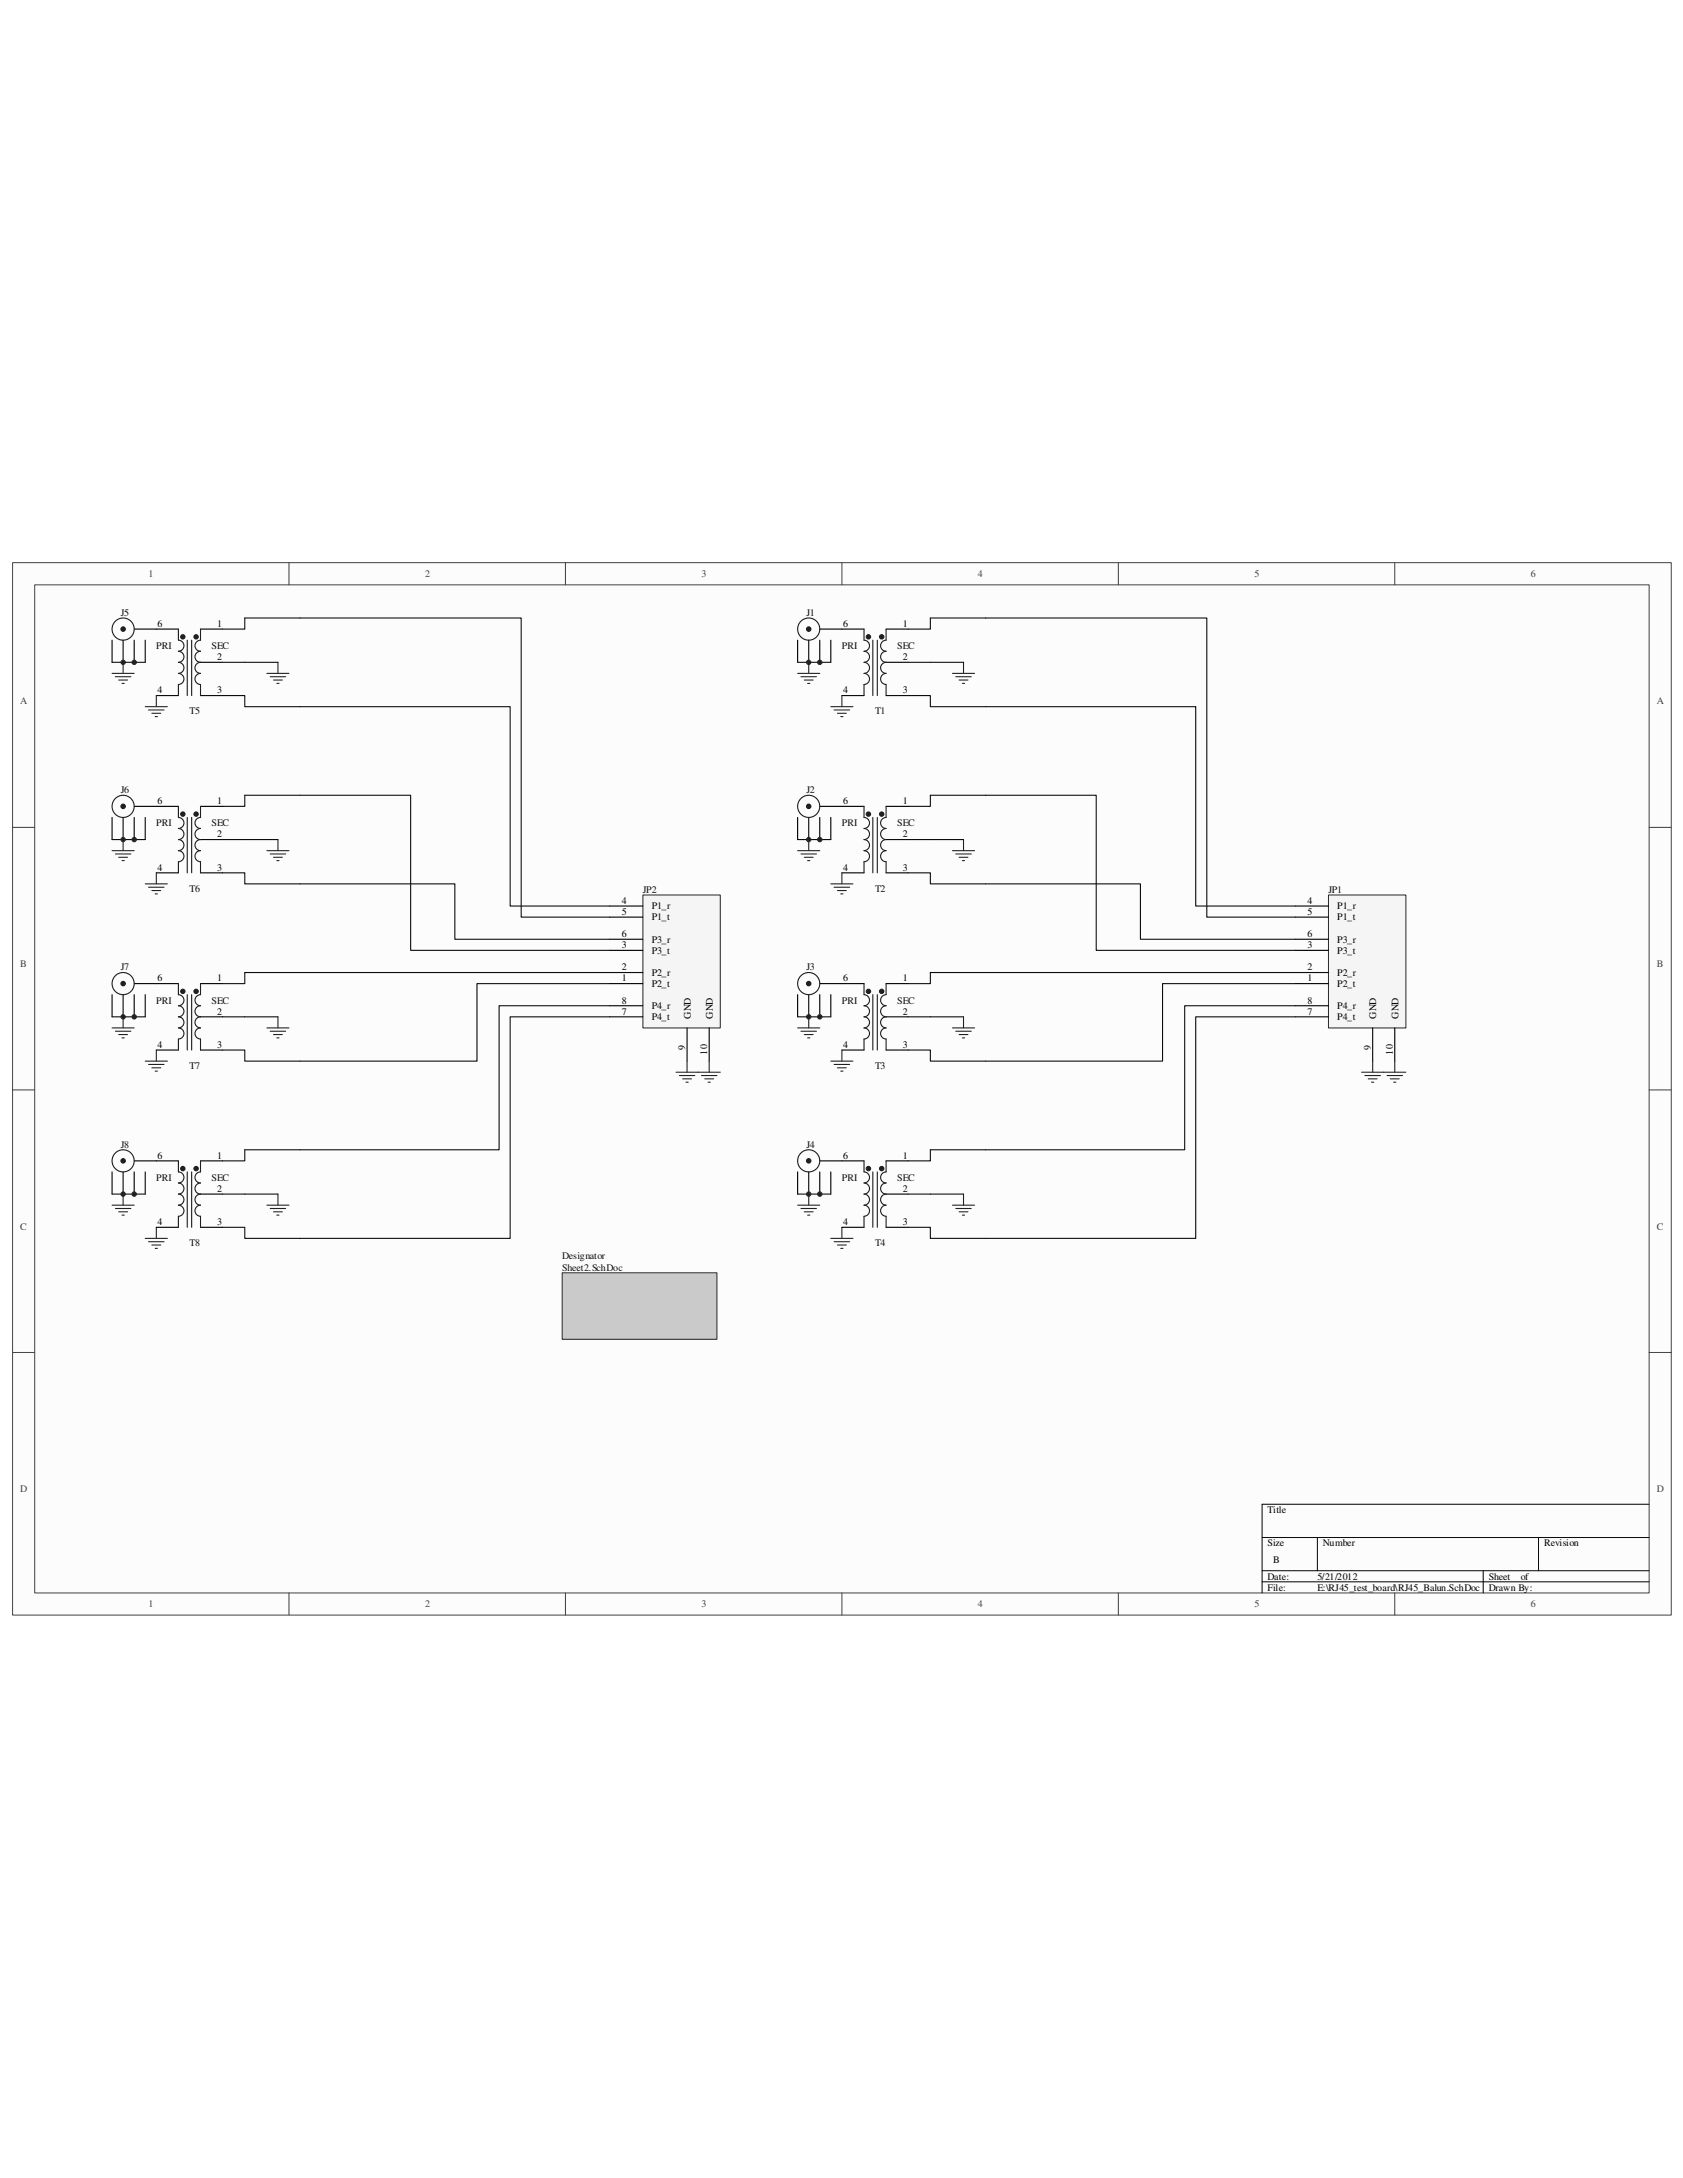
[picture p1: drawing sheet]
<svg xmlns="http://www.w3.org/2000/svg" width="216mm" height="279mm" viewBox="0 0 216 279" stroke-linecap="round" stroke-linejoin="round" font-family="sans-serif">
<path d="M1.6 72.2h212.8v135h-212.8z" fill="#fcfcfc"/>
<path d="M1.6 72.2h212.8v135h-212.8z" fill="none" stroke="#404040" stroke-width=".13"/>
<path d="M4.5 75h207.1v129.3h-207.1z" fill="#fcfcfc"/>
<g fill="none" stroke="#404040" stroke-width=".13">
<path d="M4.5 75h207.1v129.3h-207.1zM37.1 72.2v2.8M72.5 72.2v2.8M108 72.2v2.8M143.5 72.2v2.8M178.9 72.2v2.8M1.6 106.1h2.8M211.5 106.1h2.9M1.6 139.8h2.8M211.5 139.8h2.9M1.6 173.5h2.8M211.5 173.5h2.9"/>
<path d="M37.1 204.3v2.9M72.5 204.3v2.9M108 204.3v2.9M143.5 204.3v2.9M178.9 204.3v2.9"/>
</g>
<path d="M161.9 197.2h49.6M169 197.2v4.3M197.4 197.2v4.3M211.5 193h-49.6v11.3M161.9 201.5h49.6M161.9 202.9h49.6M190.3 201.5v2.8" fill="none" stroke="#000" stroke-width=".13"/>
<path d="M108 80.7h2.8M108 89.2h2.8M113.7 80.7h2.8M113.7 89.2h2.8M113.7 85h2.8" fill="none" stroke="#000" stroke-width=".14"/>
<path d="M110.8 80.7v1.4a.71 .71 0 0 1 .7 .7 .71 .71 0 0 1-.7 .7 .71 .71 0 0 1 .7 .8 .71 .71 0 0 1-.7 .7 .71 .71 0 0 1 .7 .7 .71 .71 0 0 1-.7 .7 .71 .71 0 0 1 .7 .7 .71 .71 0 0 1-.7 .7v1.4M112 82.1v7.1M112.5 82.1v7.1M113.7 80.7v1.4a.71 .71 0 0 0-.7 .7 .71 .71 0 0 0 .7 .7 .71 .71 0 0 0-.7 .8 .71 .71 0 0 0 .7 .7 .71 .71 0 0 0-.7 .7 .71 .71 0 0 0 .7 .7 .71 .71 0 0 0-.7 .7 .71 .71 0 0 0 .7 .7v1.4" fill="none" stroke="#1c1c1c" stroke-width=".14"/>
<circle cx="111.4" cy="81.7" r=".28" fill="#1c1c1c"/>
<circle cx="111.4" cy="81.7" r=".28" fill="none" stroke="#1c1c1c" stroke-width=".13"/>
<circle cx="113.1" cy="81.7" r=".28" fill="#1c1c1c"/>
<circle cx="113.1" cy="81.7" r=".28" fill="none" stroke="#1c1c1c" stroke-width=".13"/>
<path d="M103.7 82.1v2.9M105.2 80.7h2.8" fill="none" stroke="#000" stroke-width=".14"/>
<circle cx="103.7" cy="80.7" r=".28" fill="#1c1c1c"/>
<g fill="none" stroke="#1c1c1c" stroke-width=".14">
<circle cx="103.7" cy="80.7" r=".28"/>
<circle cx="103.7" cy="80.7" r="1.42"/>
</g>
<path d="M102.3 82.1v2.9M105.2 82.1v2.9M106.6 82.1v2.9" fill="none" stroke="#000" stroke-width=".14"/>
<g fill="none" stroke="#262626" stroke-width=".14">
<path d="M102.3 86.4h2.9M102.7 86.8h2M103.2 87.2h1.1M103.6 87.7h.3M103.7 85v1.4M106.6 90.7h2.8M107 91.1h2M107.4 91.5h1.2M107.9 91.9h.2M108 89.2v1.5M122.2 86.4h2.8M122.6 86.8h2"/>
<path d="M123 87.2h1.2M123.5 87.7h.2M123.6 85v1.4"/>
</g>
<path d="M126.4 79.3h-7.1v1.4h-2.8M102.3 85h4.3M116.5 89.2h2.8v1.5h7.1M116.5 85h7.1" fill="none" stroke="#0e0e0e" stroke-width=".14"/>
<path d="M170.4 114.8h10v17.1h-10z" fill="#f5f5f5"/>
<path d="M170.4 114.8h10v17.1h-10z" fill="none" stroke="#262626" stroke-width=".13"/>
<path d="M103.7 104.9v2.8M105.2 103.4h2.8M166.2 117.7h4.2M166.2 116.2h4.2M166.2 126.2h4.2M166.2 124.8h4.2M166.2 121.9h4.2M166.2 120.5h4.2M166.2 130.4h4.2M166.2 129h4.2M176.1 131.9v4.2M178.9 131.9v4.2" fill="none" stroke="#000" stroke-width=".14"/>
<circle cx="103.7" cy="103.4" r=".28" fill="#1c1c1c"/>
<g fill="none" stroke="#1c1c1c" stroke-width=".14">
<circle cx="103.7" cy="103.4" r="1.42"/>
<circle cx="103.7" cy="103.4" r=".28"/>
</g>
<path d="M102.3 104.9v2.8M105.2 104.9v2.8M106.6 104.9v2.8M103.7 127.6v2.8M105.2 126.2h2.8" fill="none" stroke="#000" stroke-width=".14"/>
<g fill="none" stroke="#262626" stroke-width=".14">
<path d="M102.3 109.1h2.9M102.7 109.6h2M103.2 110h1.1M103.6 110.4h.3M103.7 107.7v1.4M106.6 113.4h2.8M107 113.8h2M107.4 114.2h1.2M107.9 114.7h.2M108 112v1.4M122.2 109.1h2.8M122.6 109.6h2"/>
<path d="M123 110h1.2M123.5 110.4h.2M123.6 107.7v1.4"/>
</g>
<path d="M102.3 107.7h4.3M116.5 112h2.8v1.4h7.1M116.5 107.7h7.1M126.4 102h-7.1v1.4h-2.8" fill="none" stroke="#0e0e0e" stroke-width=".14"/>
<circle cx="103.7" cy="126.2" r=".28" fill="#1c1c1c"/>
<g fill="none" stroke="#1c1c1c" stroke-width=".14">
<circle cx="103.7" cy="126.2" r="1.42"/>
<circle cx="103.7" cy="126.2" r=".28"/>
</g>
<path d="M102.3 127.6v2.8M105.2 127.6v2.8M106.6 127.6v2.8M103.7 150.3v2.9M105.2 148.9h2.8" fill="none" stroke="#000" stroke-width=".14"/>
<g fill="none" stroke="#262626" stroke-width=".14">
<path d="M102.3 131.9h2.9M102.7 132.3h2M103.2 132.7h1.1M103.6 133.1h.3M103.7 130.4v1.5M106.6 136.1h2.8M107 136.6h2M107.4 137h1.2M107.9 137.4h.2M108 134.7v1.4M122.2 131.9h2.8M122.6 132.3h2"/>
<path d="M123 132.7h1.2M123.5 133.1h.2M123.6 130.4v1.5"/>
</g>
<path d="M102.3 130.4h4.3M116.5 134.7h2.8v1.4h7.1M116.5 130.4h7.1M126.4 124.8h-7.1v1.4h-2.8" fill="none" stroke="#0e0e0e" stroke-width=".14"/>
<circle cx="103.7" cy="148.9" r=".28" fill="#1c1c1c"/>
<g fill="none" stroke="#1c1c1c" stroke-width=".14">
<path d="M110.8 103.4v1.5a.71 .71 0 0 1 .7 .7 .71 .71 0 0 1-.7 .7 .71 .71 0 0 1 .7 .7 .71 .71 0 0 1-.7 .7 .71 .71 0 0 1 .7 .7 .71 .71 0 0 1-.7 .7 .71 .71 0 0 1 .7 .7 .71 .71 0 0 1-.7 .7v1.5M112 104.9v7.1M112.5 104.9v7.1M113.7 103.4v1.5a.71 .71 0 0 0-.7 .7 .71 .71 0 0 0 .7 .7 .71 .71 0 0 0-.7 .7 .71 .71 0 0 0 .7 .7 .71 .71 0 0 0-.7 .7 .71 .71 0 0 0 .7 .7 .71 .71 0 0 0-.7 .7 .71 .71 0 0 0 .7 .7v1.5"/>
<circle cx="103.7" cy="148.9" r="1.42"/>
<circle cx="103.7" cy="148.9" r=".28"/>
</g>
<path d="M108 103.4h2.8M108 112h2.8M113.7 103.4h2.8M113.7 112h2.8M113.7 107.7h2.8M102.3 150.3v2.9M105.2 150.3v2.9M106.6 150.3v2.9" fill="none" stroke="#000" stroke-width=".14"/>
<g fill="none" stroke="#262626" stroke-width=".14">
<path d="M174.7 137.5h5.6M175.1 138h2M175.5 138.4h1.2M175.9 138.8h.3M176.1 136.1v1.4M177.9 138h2M178.4 138.4h1.1M178.8 138.8h.3M178.9 136.1v1.4M102.3 154.6h2.9M102.7 155h2M103.2 155.5h1.1"/>
<path d="M103.6 155.9h.3M103.7 153.2v1.4M106.6 158.9h2.8M107 159.3h2M107.4 159.7h1.2M108 157.4v1.5M122.2 154.6h2.8M122.6 155h2M123 155.5h1.2M123.5 155.9h.2M123.6 153.2v1.4M107.9 160.1h.2"/>
</g>
<path d="M126.4 79.3h28.4v38.4h11.4M126.4 124.8h39.8M166.2 129h-14.2v18.5h-32.7v1.4h-2.8M166.2 130.4h-12.8v28.5h-34.1v-1.5h-2.8M166.2 126.2h-17.1v9.9h-22.7M102.3 153.2h4.3M116.5 153.2h7.1" fill="none" stroke="#0e0e0e" stroke-width=".14"/>
<circle cx="111.4" cy="104.4" r=".28" fill="#1c1c1c"/>
<circle cx="111.4" cy="104.4" r=".28" fill="none" stroke="#1c1c1c" stroke-width=".13"/>
<circle cx="113.1" cy="104.4" r=".28" fill="#1c1c1c"/>
<circle cx="113.1" cy="104.4" r=".28" fill="none" stroke="#1c1c1c" stroke-width=".13"/>
<path d="M108 126.2h2.8M108 134.7h2.8M113.7 126.2h2.8M113.7 134.7h2.8M113.7 130.4h2.8" fill="none" stroke="#000" stroke-width=".14"/>
<path d="M110.8 126.2v1.4a.71 .71 0 0 1 .7 .7 .71 .71 0 0 1-.7 .7 .71 .71 0 0 1 .7 .7 .71 .71 0 0 1-.7 .7 .71 .71 0 0 1 .7 .8 .71 .71 0 0 1-.7 .7 .71 .71 0 0 1 .7 .7 .71 .71 0 0 1-.7 .7v1.4M112 127.6v7.1M112.5 127.6v7.1M113.7 126.2v1.4a.71 .71 0 0 0-.7 .7 .71 .71 0 0 0 .7 .7 .71 .71 0 0 0-.7 .7 .71 .71 0 0 0 .7 .7 .71 .71 0 0 0-.7 .8 .71 .71 0 0 0 .7 .7 .71 .71 0 0 0-.7 .7 .71 .71 0 0 0 .7 .7v1.4" fill="none" stroke="#1c1c1c" stroke-width=".14"/>
<circle cx="111.4" cy="127.2" r=".28" fill="#1c1c1c"/>
<circle cx="111.4" cy="127.2" r=".28" fill="none" stroke="#1c1c1c" stroke-width=".13"/>
<circle cx="113.1" cy="127.2" r=".28" fill="#1c1c1c"/>
<circle cx="113.1" cy="127.2" r=".28" fill="none" stroke="#1c1c1c" stroke-width=".13"/>
<path d="M108 148.9h2.8M108 157.4h2.8M113.7 148.9h2.8M113.7 157.4h2.8M113.7 153.2h2.8" fill="none" stroke="#000" stroke-width=".14"/>
<path d="M110.8 148.9v1.4a.71 .71 0 0 1 .7 .7 .71 .71 0 0 1-.7 .8 .71 .71 0 0 1 .7 .7 .71 .71 0 0 1-.7 .7 .71 .71 0 0 1 .7 .7 .71 .71 0 0 1-.7 .7 .71 .71 0 0 1 .7 .7 .71 .71 0 0 1-.7 .7v1.4M112 150.3v7.1M112.5 150.3v7.1M113.7 148.9v1.4a.71 .71 0 0 0-.7 .7 .71 .71 0 0 0 .7 .8 .71 .71 0 0 0-.7 .7 .71 .71 0 0 0 .7 .7 .71 .71 0 0 0-.7 .7 .71 .71 0 0 0 .7 .7 .71 .71 0 0 0-.7 .7 .71 .71 0 0 0 .7 .7v1.4" fill="none" stroke="#1c1c1c" stroke-width=".14"/>
<circle cx="111.4" cy="149.9" r=".29" fill="#1c1c1c"/>
<circle cx="111.4" cy="149.9" r=".29" fill="none" stroke="#1c1c1c" stroke-width=".13"/>
<circle cx="113.1" cy="149.9" r=".29" fill="#1c1c1c"/>
<circle cx="113.1" cy="149.9" r=".29" fill="none" stroke="#1c1c1c" stroke-width=".13"/>
<circle cx="103.7" cy="85" r=".28" fill="#262626"/>
<circle cx="103.7" cy="85" r=".28" fill="none" stroke="#262626" stroke-width=".13"/>
<circle cx="105.2" cy="85" r=".28" fill="#262626"/>
<circle cx="105.2" cy="85" r=".28" fill="none" stroke="#262626" stroke-width=".13"/>
<circle cx="103.7" cy="107.7" r=".28" fill="#262626"/>
<circle cx="103.7" cy="107.7" r=".28" fill="none" stroke="#262626" stroke-width=".13"/>
<circle cx="105.2" cy="107.7" r=".29" fill="#262626"/>
<circle cx="105.2" cy="107.7" r=".29" fill="none" stroke="#262626" stroke-width=".13"/>
<circle cx="103.7" cy="130.4" r=".28" fill="#262626"/>
<circle cx="103.7" cy="130.4" r=".28" fill="none" stroke="#262626" stroke-width=".13"/>
<circle cx="105.2" cy="130.4" r=".29" fill="#262626"/>
<circle cx="105.2" cy="130.4" r=".29" fill="none" stroke="#262626" stroke-width=".13"/>
<circle cx="103.7" cy="153.2" r=".28" fill="#262626"/>
<circle cx="103.7" cy="153.2" r=".28" fill="none" stroke="#262626" stroke-width=".13"/>
<circle cx="105.2" cy="153.2" r=".29" fill="#262626"/>
<circle cx="105.2" cy="153.2" r=".29" fill="none" stroke="#262626" stroke-width=".13"/>
<path d="M20.1 80.7h2.8M20.1 89.2h2.8M25.7 80.7h2.9M25.7 89.2h2.9M25.7 85h2.9" fill="none" stroke="#000" stroke-width=".14"/>
<path d="M22.9 80.7v1.4a.71 .71 0 0 1 .7 .7 .71 .71 0 0 1-.7 .7 .71 .71 0 0 1 .7 .8 .71 .71 0 0 1-.7 .7 .71 .71 0 0 1 .7 .7 .71 .71 0 0 1-.7 .7 .71 .71 0 0 1 .7 .7 .71 .71 0 0 1-.7 .7v1.4M24 82.1v7.1M24.6 82.1v7.1M25.7 80.7v1.4a.71 .71 0 0 0-.7 .7 .71 .71 0 0 0 .7 .7 .71 .71 0 0 0-.7 .8 .71 .71 0 0 0 .7 .7 .71 .71 0 0 0-.7 .7 .71 .71 0 0 0 .7 .7 .71 .71 0 0 0-.7 .7 .71 .71 0 0 0 .7 .7v1.4" fill="none" stroke="#1c1c1c" stroke-width=".14"/>
<circle cx="23.5" cy="81.7" r=".28" fill="#1c1c1c"/>
<circle cx="23.5" cy="81.7" r=".28" fill="none" stroke="#1c1c1c" stroke-width=".13"/>
<circle cx="25.2" cy="81.7" r=".28" fill="#1c1c1c"/>
<circle cx="25.2" cy="81.7" r=".28" fill="none" stroke="#1c1c1c" stroke-width=".13"/>
<path d="M15.8 82.1v2.9M17.2 80.7h2.9" fill="none" stroke="#000" stroke-width=".14"/>
<circle cx="15.8" cy="80.7" r=".28" fill="#1c1c1c"/>
<g fill="none" stroke="#1c1c1c" stroke-width=".14">
<circle cx="15.8" cy="80.7" r=".28"/>
<circle cx="15.8" cy="80.7" r="1.42"/>
</g>
<path d="M14.4 82.1v2.9M17.2 82.1v2.9M18.6 82.1v2.9" fill="none" stroke="#000" stroke-width=".14"/>
<g fill="none" stroke="#262626" stroke-width=".14">
<path d="M14.4 86.4h2.8M14.8 86.8h2M15.2 87.2h1.2M15.7 87.7h.2M15.8 85v1.4M18.6 90.7h2.9M19.1 91.1h1.9M19.5 91.5h1.1M19.9 91.9h.3M20.1 89.2v1.5M34.2 86.4h2.9M34.7 86.8h1.9"/>
<path d="M35.1 87.2h1.1M35.5 87.7h.3M35.7 85v1.4"/>
</g>
<path d="M38.5 79.3h-7.1v1.4h-2.8M14.4 85h4.2M28.6 89.2h2.8v1.5h7.1M28.6 85h7.1" fill="none" stroke="#0e0e0e" stroke-width=".14"/>
<path d="M82.5 114.8h9.9v17.1h-9.9z" fill="#f5f5f5"/>
<path d="M82.5 114.8h9.9v17.1h-9.9z" fill="none" stroke="#262626" stroke-width=".13"/>
<path d="M15.8 104.9v2.8M17.2 103.4h2.9M78.2 117.7h4.3M78.2 116.2h4.3M78.2 126.2h4.3M78.2 124.8h4.3M78.2 121.9h4.3M78.2 120.5h4.3M78.2 130.4h4.3M78.2 129h4.3M88.1 131.9v4.2M91 131.9v4.2" fill="none" stroke="#000" stroke-width=".14"/>
<circle cx="15.8" cy="103.4" r=".28" fill="#1c1c1c"/>
<g fill="none" stroke="#1c1c1c" stroke-width=".14">
<circle cx="15.8" cy="103.4" r="1.42"/>
<circle cx="15.8" cy="103.4" r=".28"/>
</g>
<path d="M14.4 104.9v2.8M17.2 104.9v2.8M18.6 104.9v2.8M15.8 127.6v2.8M17.2 126.2h2.9" fill="none" stroke="#000" stroke-width=".14"/>
<g fill="none" stroke="#262626" stroke-width=".14">
<path d="M14.4 109.1h2.8M14.8 109.6h2M15.2 110h1.2M15.7 110.4h.2M15.8 107.7v1.4M18.6 113.4h2.9M19.1 113.8h1.9M19.5 114.2h1.1M19.9 114.7h.3M20.1 112v1.4M34.2 109.1h2.9M34.7 109.6h1.9"/>
<path d="M35.1 110h1.1M35.5 110.4h.3M35.7 107.7v1.4"/>
</g>
<path d="M14.4 107.7h4.2M28.6 112h2.8v1.4h7.1M28.6 107.7h7.1M38.5 102h-7.1v1.4h-2.8" fill="none" stroke="#0e0e0e" stroke-width=".14"/>
<circle cx="15.8" cy="126.2" r=".28" fill="#1c1c1c"/>
<g fill="none" stroke="#1c1c1c" stroke-width=".14">
<circle cx="15.8" cy="126.2" r="1.42"/>
<circle cx="15.8" cy="126.2" r=".28"/>
</g>
<path d="M14.4 127.6v2.8M17.2 127.6v2.8M18.6 127.6v2.8M15.8 150.3v2.9M17.2 148.9h2.9" fill="none" stroke="#000" stroke-width=".14"/>
<g fill="none" stroke="#262626" stroke-width=".14">
<path d="M14.4 131.9h2.8M14.8 132.3h2M15.2 132.7h1.2M15.7 133.1h.2M15.8 130.4v1.5M18.6 136.1h2.9M19.1 136.6h1.9M19.5 137h1.1M19.9 137.4h.3M20.1 134.7v1.4M34.2 131.9h2.9M34.7 132.3h1.9"/>
<path d="M35.1 132.7h1.1M35.5 133.1h.3M35.7 130.4v1.5"/>
</g>
<path d="M14.4 130.4h4.2M28.6 134.7h2.8v1.4h7.1M28.6 130.4h7.1M38.5 124.8h-7.1v1.4h-2.8" fill="none" stroke="#0e0e0e" stroke-width=".14"/>
<circle cx="15.8" cy="148.9" r=".28" fill="#1c1c1c"/>
<g fill="none" stroke="#1c1c1c" stroke-width=".14">
<path d="M22.9 103.4v1.5a.71 .71 0 0 1 .7 .7 .71 .71 0 0 1-.7 .7 .71 .71 0 0 1 .7 .7 .71 .71 0 0 1-.7 .7 .71 .71 0 0 1 .7 .7 .71 .71 0 0 1-.7 .7 .71 .71 0 0 1 .7 .7 .71 .71 0 0 1-.7 .7v1.5M24 104.9v7.1M24.6 104.9v7.1M25.7 103.4v1.5a.71 .71 0 0 0-.7 .7 .71 .71 0 0 0 .7 .7 .71 .71 0 0 0-.7 .7 .71 .71 0 0 0 .7 .7 .71 .71 0 0 0-.7 .7 .71 .71 0 0 0 .7 .7 .71 .71 0 0 0-.7 .7 .71 .71 0 0 0 .7 .7v1.5"/>
<circle cx="15.8" cy="148.9" r="1.42"/>
<circle cx="15.8" cy="148.9" r=".28"/>
</g>
<path d="M20.1 103.4h2.8M20.1 112h2.8M25.7 103.4h2.9M25.7 112h2.9M25.7 107.7h2.9M14.4 150.3v2.9M17.2 150.3v2.9M18.6 150.3v2.9" fill="none" stroke="#000" stroke-width=".14"/>
<g fill="none" stroke="#262626" stroke-width=".14">
<path d="M86.7 137.5h5.7M87.1 138h2M87.6 138.4h1.1M88 138.8h.3M88.1 136.1v1.4M90 138h2M90.4 138.4h1.1M90.8 138.8h.3M91 136.1v1.4M14.4 154.6h2.8M14.8 155h2M15.2 155.5h1.2"/>
<path d="M15.7 155.9h.2M15.8 153.2v1.4M18.6 158.9h2.9M19.1 159.3h1.9M19.5 159.7h1.1M20.1 157.4v1.5M34.2 154.6h2.9M34.7 155h1.9M35.1 155.5h1.1M35.5 155.9h.3M35.7 153.2v1.4M19.9 160.1h.3"/>
</g>
<path d="M38.5 124.8h39.7M78.2 129h-14.2v18.5h-32.6v1.4h-2.8M78.2 130.4h-12.8v28.5h-34v-1.5h-2.8M78.2 126.2h-17v9.9h-22.7M14.4 153.2h4.2M28.6 153.2h7.1" fill="none" stroke="#0e0e0e" stroke-width=".14"/>
<circle cx="23.5" cy="104.4" r=".28" fill="#1c1c1c"/>
<circle cx="23.5" cy="104.4" r=".28" fill="none" stroke="#1c1c1c" stroke-width=".13"/>
<circle cx="25.2" cy="104.4" r=".28" fill="#1c1c1c"/>
<circle cx="25.2" cy="104.4" r=".28" fill="none" stroke="#1c1c1c" stroke-width=".13"/>
<path d="M20.1 126.2h2.8M20.1 134.7h2.8M25.7 126.2h2.9M25.7 134.7h2.9M25.7 130.4h2.9" fill="none" stroke="#000" stroke-width=".14"/>
<path d="M22.9 126.2v1.4a.71 .71 0 0 1 .7 .7 .71 .71 0 0 1-.7 .7 .71 .71 0 0 1 .7 .7 .71 .71 0 0 1-.7 .7 .71 .71 0 0 1 .7 .8 .71 .71 0 0 1-.7 .7 .71 .71 0 0 1 .7 .7 .71 .71 0 0 1-.7 .7v1.4M24 127.6v7.1M24.6 127.6v7.1M25.7 126.2v1.4a.71 .71 0 0 0-.7 .7 .71 .71 0 0 0 .7 .7 .71 .71 0 0 0-.7 .7 .71 .71 0 0 0 .7 .7 .71 .71 0 0 0-.7 .8 .71 .71 0 0 0 .7 .7 .71 .71 0 0 0-.7 .7 .71 .71 0 0 0 .7 .7v1.4" fill="none" stroke="#1c1c1c" stroke-width=".14"/>
<circle cx="23.5" cy="127.2" r=".28" fill="#1c1c1c"/>
<circle cx="23.5" cy="127.2" r=".28" fill="none" stroke="#1c1c1c" stroke-width=".13"/>
<circle cx="25.2" cy="127.2" r=".28" fill="#1c1c1c"/>
<circle cx="25.2" cy="127.2" r=".28" fill="none" stroke="#1c1c1c" stroke-width=".13"/>
<path d="M20.1 148.9h2.8M20.1 157.4h2.8M25.7 148.9h2.9M25.7 157.4h2.9M25.7 153.2h2.9" fill="none" stroke="#000" stroke-width=".14"/>
<path d="M22.9 148.9v1.4a.71 .71 0 0 1 .7 .7 .71 .71 0 0 1-.7 .8 .71 .71 0 0 1 .7 .7 .71 .71 0 0 1-.7 .7 .71 .71 0 0 1 .7 .7 .71 .71 0 0 1-.7 .7 .71 .71 0 0 1 .7 .7 .71 .71 0 0 1-.7 .7v1.4M24 150.3v7.1M24.6 150.3v7.1M25.7 148.9v1.4a.71 .71 0 0 0-.7 .7 .71 .71 0 0 0 .7 .8 .71 .71 0 0 0-.7 .7 .71 .71 0 0 0 .7 .7 .71 .71 0 0 0-.7 .7 .71 .71 0 0 0 .7 .7 .71 .71 0 0 0-.7 .7 .71 .71 0 0 0 .7 .7v1.4" fill="none" stroke="#1c1c1c" stroke-width=".14"/>
<circle cx="23.5" cy="149.9" r=".28" fill="#1c1c1c"/>
<circle cx="23.5" cy="149.9" r=".28" fill="none" stroke="#1c1c1c" stroke-width=".13"/>
<circle cx="25.2" cy="149.9" r=".28" fill="#1c1c1c"/>
<circle cx="25.2" cy="149.9" r=".28" fill="none" stroke="#1c1c1c" stroke-width=".13"/>
<circle cx="15.8" cy="85" r=".28" fill="#262626"/>
<circle cx="15.8" cy="85" r=".28" fill="none" stroke="#262626" stroke-width=".13"/>
<circle cx="17.2" cy="85" r=".28" fill="#262626"/>
<circle cx="17.2" cy="85" r=".28" fill="none" stroke="#262626" stroke-width=".13"/>
<circle cx="15.8" cy="107.7" r=".28" fill="#262626"/>
<circle cx="15.8" cy="107.7" r=".28" fill="none" stroke="#262626" stroke-width=".13"/>
<circle cx="17.2" cy="107.7" r=".29" fill="#262626"/>
<circle cx="17.2" cy="107.7" r=".29" fill="none" stroke="#262626" stroke-width=".13"/>
<circle cx="15.8" cy="130.4" r=".28" fill="#262626"/>
<circle cx="15.8" cy="130.4" r=".28" fill="none" stroke="#262626" stroke-width=".13"/>
<circle cx="17.2" cy="130.4" r=".29" fill="#262626"/>
<circle cx="17.2" cy="130.4" r=".29" fill="none" stroke="#262626" stroke-width=".13"/>
<circle cx="15.8" cy="153.2" r=".28" fill="#262626"/>
<circle cx="15.8" cy="153.2" r=".28" fill="none" stroke="#262626" stroke-width=".13"/>
<circle cx="17.2" cy="153.2" r=".29" fill="#262626"/>
<circle cx="17.2" cy="153.2" r=".29" fill="none" stroke="#262626" stroke-width=".13"/>
<path d="M72.1 163.3h19.9v8.5h-19.9z" fill="#cacaca"/>
<path d="M72.1 163.3h19.9v8.5h-19.9z" fill="none" stroke="#262626" stroke-width=".13"/>
<path d="M38.5 79.3h28.4v38.4h11.3M38.5 90.7h26.9v25.5h12.8M126.4 90.7h27v25.5h12.8M38.5 113.4h19.8v7.1h19.9M38.5 102h14.2v19.9h25.5M126.4 113.4h19.9v7.1h19.9M126.4 102h14.2v19.9h25.6" fill="none" stroke="#0e0e0e" stroke-width=".14"/>
<g font-size="1.3" fill="#404040">
<text x="19.1" y="74">1</text>
<text x="54.5" y="74">2</text>
<text x="90" y="74">3</text>
<text x="125.5" y="74">4</text>
<text x="160.9" y="74">5</text>
<text x="196.4" y="74">6</text>
<text x="2.6" y="90.4">A</text>
<text x="212.5" y="90.4">A</text>
<text x="2.6" y="124">B</text>
<text x="212.5" y="124">B</text>
<text x="2.6" y="157.7">C</text>
<text x="212.5" y="157.7">C</text>
<text x="2.6" y="191.4">D</text>
<text x="212.5" y="191.4">D</text>
<text x="19.1" y="206.2">1</text>
<text x="54.5" y="206.2">2</text>
<text x="90" y="206.2">3</text>
<text x="125.5" y="206.2">4</text>
<text x="160.9" y="206.2">5</text>
<text x="196.4" y="206.2">6</text>
</g>
<g font-size="1.3" fill="#0e0e0e">
<text x="15.5" y="79">J5</text>
<text x="20.1" y="83.3">PRI</text>
<text x="27.1" y="83.3">SEC</text>
<text x="103.5" y="79">J1</text>
<text x="108" y="83.3">PRI</text>
<text x="115.1" y="83.3">SEC</text>
<text x="24.3" y="91.6">T5</text>
<text x="112.3" y="91.6">T1</text>
<text x="15.5" y="101.7">J6</text>
<text x="103.5" y="101.7">J2</text>
<text x="20.1" y="106">PRI</text>
<text x="27.1" y="106">SEC</text>
<text x="108" y="106">PRI</text>
<text x="115.1" y="106">SEC</text>
<text x="24.3" y="114.4">T6</text>
<text x="82.5" y="114.5">JP2</text>
<text x="112.3" y="114.4">T2</text>
<text x="170.4" y="114.5">JP1</text>
<text x="15.5" y="124.5">J7</text>
<text x="103.5" y="124.5">J3</text>
<text x="20.1" y="128.7">PRI</text>
<text x="27.1" y="128.7">SEC</text>
<text x="108" y="128.7">PRI</text>
<text x="115.1" y="128.7">SEC</text>
<text x="24.3" y="137.1">T7</text>
<text x="112.3" y="137.1">T3</text>
<text x="15.5" y="147.2">J8</text>
<text x="103.5" y="147.2">J4</text>
<text x="20.1" y="151.5">PRI</text>
<text x="27.1" y="151.5">SEC</text>
<text x="108" y="151.5">PRI</text>
<text x="115.1" y="151.5">SEC</text>
<text x="24.3" y="159.9">T8</text>
<text x="72.1" y="161.6">Designator</text>
<text x="112.3" y="159.9">T4</text>
<text x="72.1" y="163">Sheet2.SchDoc</text>
</g>
<g font-size="1.3">
<text x="20.2" y="80.4">6</text>
<text x="27.9" y="80.4">1</text>
<text x="108.1" y="80.4">6</text>
<text x="115.8" y="80.4">1</text>
<text x="20.2" y="88.9">4</text>
<text x="27.9" y="84.7">2</text>
<text x="27.9" y="88.9">3</text>
<text x="108.1" y="88.9">4</text>
<text x="115.8" y="84.7">2</text>
<text x="115.8" y="88.9">3</text>
<text x="20.2" y="103.2">6</text>
<text x="27.9" y="103.2">1</text>
<text x="27.9" y="107.4">2</text>
<text x="108.1" y="103.2">6</text>
<text x="115.8" y="103.2">1</text>
<text x="115.8" y="107.4">2</text>
<text x="20.2" y="111.7">4</text>
<text x="27.9" y="111.7">3</text>
<text x="108.1" y="111.7">4</text>
<text x="115.8" y="111.7">3</text>
<text x="79.8" y="117.4">5</text>
<text x="79.8" y="116">4</text>
<text x="83.6" y="118.1">P1_t</text>
<text x="83.6" y="116.7">P1_r</text>
<text x="167.7" y="117.4">5</text>
<text x="167.7" y="116">4</text>
<text x="171.6" y="118.1">P1_t</text>
<text x="171.6" y="116.7">P1_r</text>
<text x="20.2" y="125.9">6</text>
<text x="27.9" y="125.9">1</text>
<text x="79.8" y="125.9">1</text>
<text x="79.8" y="124.5">2</text>
<text x="79.8" y="121.6">3</text>
<text x="79.8" y="120.2">6</text>
<text x="83.6" y="125.2">P2_r</text>
<text x="83.6" y="122.3">P3_t</text>
<text x="83.6" y="120.9">P3_r</text>
<text x="108.1" y="125.9">6</text>
<text x="115.8" y="125.9">1</text>
<text x="167.7" y="125.9">1</text>
<text x="167.7" y="124.5">2</text>
<text x="167.7" y="121.6">3</text>
<text x="167.7" y="120.2">6</text>
<text x="171.6" y="125.2">P2_r</text>
<text x="171.6" y="122.3">P3_t</text>
<text x="171.6" y="120.9">P3_r</text>
<text x="27.9" y="130.2">2</text>
<text x="79.8" y="130.2">7</text>
<text x="79.8" y="128.7">8</text>
<text x="83.6" y="126.6">P2_t</text>
<text x="83.6" y="130.9">P4_t</text>
<text x="83.6" y="129.5">P4_r</text>
<text x="88.6" y="130.7" transform="rotate(-90 88.6 130.7)">GND</text>
<text x="91.4" y="130.7" transform="rotate(-90 91.4 130.7)">GND</text>
<text x="115.8" y="130.2">2</text>
<text x="167.7" y="130.2">7</text>
<text x="167.7" y="128.7">8</text>
<text x="171.6" y="126.6">P2_t</text>
<text x="171.6" y="130.9">P4_t</text>
<text x="171.6" y="129.5">P4_r</text>
<text x="176.5" y="130.7" transform="rotate(-90 176.5 130.7)">GND</text>
<text x="179.4" y="130.7" transform="rotate(-90 179.4 130.7)">GND</text>
<text x="20.2" y="134.4">4</text>
<text x="27.9" y="134.4">3</text>
<text x="87.9" y="134.7" transform="rotate(-90 87.9 134.7)">9</text>
<text x="90.7" y="135.3" transform="rotate(-90 90.7 135.3)">10</text>
<text x="108.1" y="134.4">4</text>
<text x="115.8" y="134.4">3</text>
<text x="175.8" y="134.7" transform="rotate(-90 175.8 134.7)">9</text>
<text x="178.7" y="135.3" transform="rotate(-90 178.7 135.3)">10</text>
<text x="20.2" y="148.6">6</text>
<text x="27.9" y="148.6">1</text>
<text x="108.1" y="148.6">6</text>
<text x="115.8" y="148.6">1</text>
<text x="27.9" y="152.9">2</text>
<text x="115.8" y="152.9">2</text>
<text x="20.2" y="157.2">4</text>
<text x="27.9" y="157.2">3</text>
<text x="108.1" y="157.2">4</text>
<text x="115.8" y="157.2">3</text>
<text x="162.6" y="194.1">Title</text>
<text x="162.6" y="198.4">Size</text>
<text x="162.6" y="202.6">Date:</text>
<text x="163.3" y="200.5">B</text>
<text x="169" y="202.6">5/21/2012</text>
<text x="169.7" y="198.4">Number</text>
<text x="191" y="202.6">Sheet</text>
<text x="195.1" y="202.6">of</text>
<text x="198.1" y="198.4">Revision</text>
<text x="162.6" y="204.1">File:</text>
<text x="169" y="204.1">E:\RJ45_test_board\RJ45_Balun.SchDoc</text>
<text x="191" y="204.1">Drawn By:</text>
</g>
</svg>
